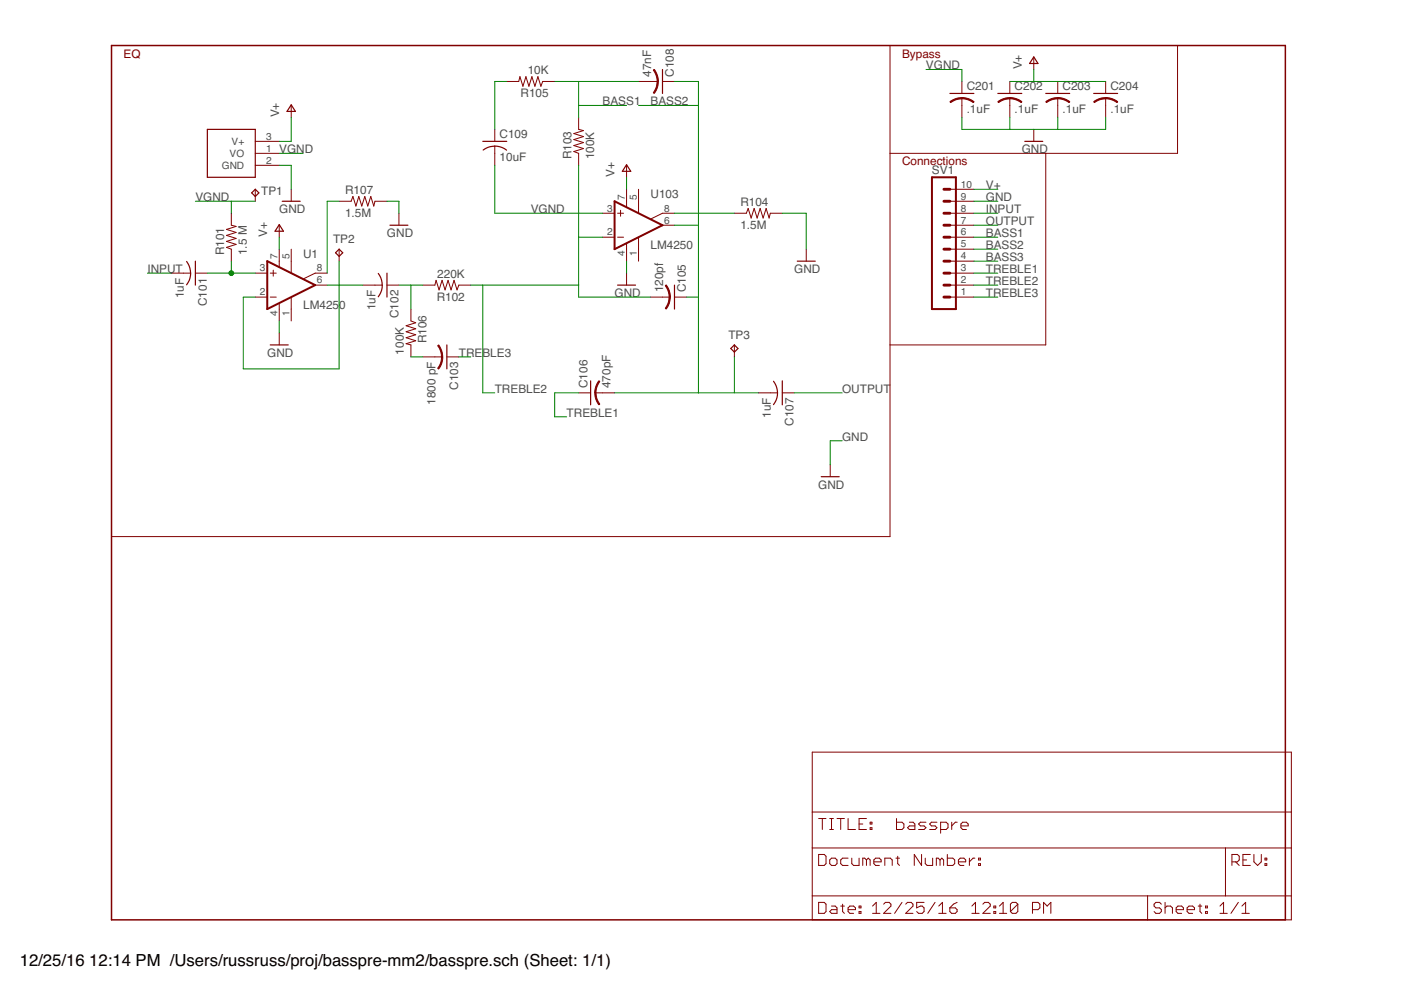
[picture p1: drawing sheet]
<svg xmlns="http://www.w3.org/2000/svg" width="297mm" height="210mm" viewBox="0 0 297 210" stroke-linecap="round" stroke-linejoin="round" font-family="sans-serif">
<g fill="none" stroke="#800000" stroke-width=".21">
<path d="M107.4 17.3h2.6l.2-1 .7 2 .6-2 .6 2 .7-2 .6 2 .6-2 .7 2 .4-1h2.5M135.4 17.3h4M140.5 17.3h2.5M188.7 9.7v104.1h-165.1M203.9 17.3v2.5M214.1 17.3v2.5M219.2 12.2v2.5M224.3 17.3v2.5M234.4 17.3v2.5M249.7 9.7v22.8h-61M54.1 32.5h5.1M54.1 30h5.1"/>
<path d="M54.1 35.1h5.1M61.7 22.4v2.5M104.9 27.4v2.6M104.9 31v4.1M122.7 24.9v2.5l1 .3-2 .6 2 .7-2 .6 2 .6-2 .7 2 .6-2 .6 1 .4v2.6M132.8 35.1v2.5M203.9 20.8v4.1M214.1 20.8v4.1M219.2 27.4v2.6M221.7 32.5v40.6h-33M224.3 20.8v4.1M234.4 20.8v4.1"/>
<path d="M36.3 57.9h4.1M41.4 57.9h2.6M49 45.2v2.6l1.1 .2-2.1 .6 2.1 .7-2.1 .6 2.1 .6-2.1 .7 2.1 .6-2.1 .7 1 .3v2.6M54.1 57.9h2.6M54.1 40.1v2.6M57.3 57.9h1.3M57.9 57.3v1.2M59.2 47.8v2.5M59.2 52.8v3.8M61.7 40.1v2.6M61.7 52.8v5M69.4 57.9h-2.6l-2.5 1.2"/>
<path d="M71.9 52.8v2.6M71.9 42.7h2.5l.4-1 .7 2 .6-2 .6 2 .6-2 .7 2 .6-2 .6 2 .3-1h2.5M84.6 45.2v2.6M127.8 45.2h2.5M127.8 50.3h2.5M130.9 45.2h1.3M130.9 50.3h1.3M131.6 44.6v1.2M132.8 40.1v3.8M132.8 51.6v3.8M132.8 57.9v2.6M135.4 40.1v5"/>
<path d="M135.4 50.4v5M140.5 47.8h2.5M143 45.2h-2.5l-2.5 1.2M155.7 45.2h2.5l.4-1 .7 2 .6-2 .6 2 .7-2 .6 2 .6-2 .7 2 .2-1h2.6M170.9 52.8v2.6M201.4 45.2h5.1M201.4 50.3h5.1M201.4 47.8h5.1M201.4 57.9h5.1M201.4 55.4h5.1M201.4 52.8h5.1M201.4 42.7h5.1"/>
<path d="M201.4 40.1h5.1M54.1 63h2.6M57.3 63h1.3M59.2 64.3v3.8M59.2 70.6v2.5M61.7 63.1v5M66.8 60.5h2.6M77 60.5h4M82 60.5h2.6M87.1 65.5v2.6l1 .3-2 .7 2 .6-2 .6 2 .7-2 .6 2 .6-2 .7 1 .2v2.6M89.7 60.5h2.5l.3-1.1 .6 2.1 .6-2.1 .7 2.1 .6-2.1 .6 2.1 .7-2.1 .6 2.1 .4-1h2.5M89.7 75.7h4"/>
<path d="M94.7 75.7h2.6M137.9 63h4.1M143 63h2.5M155.7 73.1v2.6M201.4 63h5.1M201.4 60.5h5.1M122.7 83.3h2.5M126.2 83.3h4.1M160.8 83.3h4M165.9 83.3h2.5M176 98.5v2.6M172.2 159.5h101.6v35.5h-101.6z"/>
<path d="M172.2 179.8h101.6M172.2 172.2h101.6M173.6 173.5h1.5M174.3 173.5v2.4M175.9 173.5h.8M175.9 175.9h.8M176.3 173.5v2.4M177.5 173.5h1.5M178.2 173.5v2.4M179.8 173.5v2.4h1.6M182.1 174.7h.8M183.7 173.5h-1.6v2.4h1.6"/>
<path d="M184.5 175.5h.4v.4h-.4zM184.5 174.3h.4v.4h-.4zM190.1 173.5v2.4h1.1l.4-.4v-.8l-.4-.4h-1.1M192.8 174.3h.8l.4 .4v1.2h-1.2l-.4-.4 .4-.4h1.2M196.3 174.3h-1.1l-.4 .4 .4 .4h.7l.4 .4-.4 .4h-1.1M198.6 174.3h-1.1l-.4 .4 .4 .4h.8l.3 .4-.3 .4h-1.2M199.4 175.9h1.2l.4-.4v-.8l-.4-.4h-1.2v2.4M201.8 174.3v1.6M202.9 174.3h-.4l-.7 .8M203.7 175.1h1.6v-.4l-.4-.4h-.8l-.4 .4v.8l.4 .4h.8M259.8 179.8v10.1M172.2 189.9h101.6"/>
<path d="M173.6 181.2h1.2l.3 .3v1.6l-.3 .4h-1.2zM173.6 191.3h1.2l.3 .4v1.6l-.3 .4h-1.2zM175.9 182.3l.4-.4h.8l.4 .4v.8l-.4 .4h-.8l-.4-.4zM176.3 192.1h.8l.4 .4v1.2h-1.2l-.4-.4 .4-.4h1.2M178.2 192.1h.8M178.6 191.7v1.6l.4 .4M179.8 192.9h1.6v-.4l-.4-.4h-.8l-.4 .4v.8l.4 .4h.8M179.8 181.9h-1.2l-.4 .4v.8l.4 .4h1.2M180.6 181.9v1.2l.4 .4h1.1v-1.6M182.1 193.3h.4v.4h-.4zM182.1 192.1h.4v.4h-.4zM183.7 182.3l-.4-.4h-.4v1.6"/>
<path d="M183.7 182.3l.4-.4 .4 .4v1.2M183.7 182.3v1.2M185 193.7h1.6M185 192.1l.8-.8v2.4M185.3 182.7h1.5v-.4l-.4-.4h-.7l-.4 .4v.8l.4 .4h.7M187.3 191.7l.4-.4h.8l.4 .4v.4l-1.6 1.6h1.6M187.6 183.5v-1.6h1.2l.4 .4v1.2M189.9 181.9h.8M190.3 181.5v1.6l.4 .4M191.2 191.3l-1.5 2.4M192 191.7l.4-.4h.8l.4 .4v.4l-1.6 1.6h1.6M195.4 181.2v2.3l-1.6-2.3v2.3"/>
<path d="M195.9 191.3h-1.5v1.2l.7-.4h.4l.4 .4v.8l-.4 .4h-.7l-.4-.4M196.2 181.9v1.2l.4 .4h1.1v-1.6M198.2 191.3l-1.5 2.4M199 193.7h1.6M199 192.1l.8-.8v2.4M199.3 182.3l-.4-.4h-.4v1.6M199.3 182.3v1.2M199.3 182.3l.4-.4 .4 .4v1.2M200.9 181.2v2.3h1.1l.4-.4v-.8l-.4-.4h-1.1M201.4 192.5h1.1l.4 .4v.4l-.4 .4h-.7l-.4-.4zM202.9 191.3l-.8 .4-.7 .8M203.2 182.7h1.5v-.4l-.3-.4h-.8l-.4 .4v.8l.4 .4h.8"/>
<path d="M205.5 181.9v1.6M206.1 193.7h1.5M206.1 192.1l.7-.8v2.4M206.7 181.9h-.4l-.8 .8M207.5 183.1h.4v.4h-.4zM207.5 181.9h.4v.4h-.4zM208.4 191.7l.4-.4h.7l.5 .4v.4l-1.6 1.6h1.6M210.7 193.3h.4v.4h-.4zM210.7 192.1h.4v.4h-.4zM211.9 193.7h1.5M211.9 192.1l.8-.8v2.4M215.8 191.7v1.6l-.4 .4h-.8l-.4-.4"/>
<path d="M215.8 191.7l-.4-.4h-.8l-.4 .4v1.6M215.8 191.7l-1.6 1.6M218.9 192.9h1.2l.4-.4v-.8l-.4-.4h-1.2v2.4M221.3 193.7v-2.4l.7 .8 .8-.8v2.4M243.3 189.9v5.1M246.2 191.7l-.3-.4h-.8l-.4 .4v.4l.4 .4h.8l.3 .4v.4l-.3 .4h-.8l-.4-.4M247 192.5l.4-.4h.8l.4 .4v1.2M247 191.3v2.4M249.4 192.9h1.5v-.4l-.4-.4h-.8l-.3 .4v.8l.3 .4h.8M251.7 192.9h1.6v-.4l-.4-.4h-.8l-.4 .4v.8l.4 .4h.8M254 192.1h.8M254.4 191.7v1.6l.4 .4"/>
<path d="M255.6 193.3h.4v.4h-.4zM255.6 192.1h.4v.4h-.4zM258.7 193.7h1.5M258.7 192.1l.7-.8v2.4M261.2 182.7h1.2l.3-.4v-.8l-.3-.3h-1.2v2.3M262 182.7l.7 .8M262.6 191.3l-1.6 2.4M263.3 193.7h1.6M263.3 192.1l.8-.8v2.4M263.5 182.3h.8M265.1 181.2h-1.6v2.3h1.6M265.9 181.2v1.5l.7 .8 .8-.8v-1.5"/>
<path d="M268.2 183.1h.4v.4h-.4zM268.2 181.9h.4v.4h-.4z"/>
</g>
<path d="M23.6 9.7h248.9v185.3h-248.9z" fill="none" stroke="#800000" stroke-width=".32"/>
<g fill="none" stroke="#800000" stroke-width=".25">
<path d="M140.5 14.7v5.1M201.4 19.8h5.1M211.6 19.8h5M219.2 12.1l.9 1.4h-1.8zM221.7 19.8h5.1M231.9 19.8h5.1M44 27.4h10.1v10.2h-10.1zM61.7 22.2l.9 1.4h-1.7zM102.4 30h5M104.9 31l1.6 .3 .9 .5M104.9 31l-1.5 .3-1 .5M132.8 34.9l.9 1.4h-1.7z"/>
<path d="M217.3 30h3.8M39.6 55.4l.5 .9 .3 1.6M40.4 57.9l-.3 1.6-.5 .9M41.4 55.4v5.1M53.4 40.9l.7-.8 .8 .8-.8 .8zM59.2 47.6l.9 1.4h-1.8zM59.8 42.7h3.8M71.1 53.6l.8-.8 .8 .8-.8 .8zM80.2 58a4 4 0 0 1 0 4.9M82 57.9v5.1M82.7 47.8h3.8M169 55.4h3.8"/>
<path d="M57.3 73.1h3.8M94.7 73.1v5.1M130.9 60.5h3.8M143 60.5v5M154.9 73.9l.8-.8 .8 .8-.8 .8zM125.2 80.8v5M164 80.8a4 4 0 0 1 0 5M165.9 80.8v5M174.1 101.1h3.8"/>
</g>
<path d="M197.6 37.6h5.1v27.9h-5.1zM56.7 55.4l10.1 5.1-10.1 5zM130.3 42.7l10.2 5.1-10.2 5z" fill="none" stroke="#800000" stroke-width=".42"/>
<g fill="#800000" stroke="#800000" stroke-width=".21">
<path d="M141.1 60.6l.1-.2 .5 .7 .3 1.1 .1 .8h-.2l-.2-1z" fill-rule="evenodd"/>
<path d="M141.9 63h.2l-.2 1.3-.7 1.2-.1-.1 .6-1.4z" fill-rule="evenodd"/>
<path d="M138.5 14.9l.2-.2 .4 .7 .4 1 .1 .9h-.3l-.3-1.6z" fill-rule="evenodd"/>
<path d="M139.3 17.3h.3l-.1 .8-.4 1-.4 .7-.2-.1 .7-1.4z" fill-rule="evenodd"/>
<path d="M93.6 75.7h.3l-.1 .8-.3 1.1-.5 .7-.2-.2 .7-1.4z" fill-rule="evenodd"/>
<path d="M92.8 73.3l.2-.2 .4 .7 .4 1.1 .1 .8h-.3l-.1-1z" fill-rule="evenodd"/>
<path d="M127 80.7l.2 .2-.7 1.4-.2 1h-.2l.2-1.4z" fill-rule="evenodd"/>
<path d="M126.1 83.3h.3l.1 1 .7 1.4-.2 .1-.7-1.2z" fill-rule="evenodd"/>
<path d="M203.9 20.7l1.4 .2 1.2 .7-.1 .2-1.4-.7-1.1-.2z" fill-rule="evenodd"/>
<path d="M201.4 21.6l1.2-.7 1.3-.2v.3l-1 .1-1.4 .7z" fill-rule="evenodd"/>
<path d="M214.1 20.7l1.4 .2 1.2 .7-.2 .2-1.4-.7-1-.2z" fill-rule="evenodd"/>
<path d="M211.6 21.6l1.2-.7 1.3-.2v.3l-1 .1-1.4 .7z" fill-rule="evenodd"/>
<path d="M224.3 20.7l1.3 .2 1.2 .7-.1 .2-1.4-.7-1-.2z" fill-rule="evenodd"/>
<path d="M221.7 21.6l1.2-.7 1.4-.2v.3l-1.1 .1-1.3 .7z" fill-rule="evenodd"/>
<path d="M234.4 20.7l1.4 .2 1.2 .7-.2 .2-.9-.5-1.5-.4z" fill-rule="evenodd"/>
<path d="M231.9 21.6l1.2-.7 1.3-.2v.3l-1 .1-1.4 .7z" fill-rule="evenodd"/>
</g>
<path d="M200.1 57.9h1.3M200.1 52.8h1.3M200.1 55.4h1.3M200.1 45.2h1.3M200.1 47.8h1.3M200.1 50.3h1.3M200.1 40.1h1.3M200.1 42.7h1.3M200.1 60.5h1.3M200.1 63h1.3" fill="none" stroke="#800000" stroke-width=".61"/>
<g fill="none" stroke="#008000" stroke-width=".21">
<path d="M107.4 17.3h-2.5v10.1M117.6 17.3h17.8M122.7 17.3v7.6M143 17.3h5.1v66M196.3 14.7h7.6v2.6M214.1 17.3h20.3M219.2 14.7v2.6M59.2 35.1h2.5v5M59.2 32.5h5.1M61.7 24.9v5.1h-2.5M104.9 35.1v10.1h22.9M122.7 35.1v27.9h15.2"/>
<path d="M122.7 22.4h10.1M132.8 37.6v2.5M135.4 22.4h12.7M203.9 24.9v2.5h30.5v-2.5M214.1 24.9v2.5M224.3 24.9v2.5M31.3 57.9h5M41.4 42.7h12.7M44 57.9h10.1M49 42.7v2.5M49 55.4v2.5M59.2 50.3v2.5"/>
<path d="M71.9 42.7h-2.5v15.2M71.9 55.4v22.8h-20.3v-15.2h2.5M82 42.7h2.6v2.5M122.7 50.3h5.1M132.8 55.4v2.5M143 45.2h12.7M143 47.8h5.1M165.9 45.2h5v7.6M206.5 45.2h5.1M206.5 42.7h5.1M206.5 40.1h5.1M206.5 57.9h5.1"/>
<path d="M206.5 47.8h5.1M206.5 52.8h5.1M206.5 50.3h5.1M206.5 55.4h5.1M59.2 68.1v2.5M69.4 60.5h7.6M84.6 60.5h5.1M87.1 60.5v5M87.1 75.7h2.6M97.3 75.7h2.5M99.8 60.5h22.9M102.4 60.5v22.8h2.5"/>
<path d="M145.5 63h2.6M155.7 75.7v7.6M206.5 63h5.1M206.5 60.5h5.1M122.7 83.3h-5.1v5.1h2.5M130.3 83.3h30.5M168.4 83.3h10.2M178.6 93.5h-2.6v5"/>
</g>
<circle cx="49" cy="57.9" r=".51" fill="#008000" stroke="#008000" stroke-width=".21"/>
<g font-size="3.5">
<text x="4.2" y="204.7">12/25/16</text>
<text x="18.9" y="204.7">12:14 PM /Users/russruss/proj/basspre-mm2/basspre.sch (Sheet: 1/1)</text>
</g>
<g font-size="2.5" fill="#800000">
<text x="26.2" y="12.2">EQ</text>
<text x="191.2" y="12.2">Bypass</text>
<text x="191.2" y="35">Connections</text>
</g>
<g font-size="2.5" fill="#505050">
<text x="111.9" y="15.8">10K</text>
<text x="138" y="16.3" transform="rotate(-90 138 16.3)">47nF</text>
<text x="142.9" y="16.3" transform="rotate(-90 142.9 16.3)">C108</text>
<text x="196.3" y="14.7">VGND</text>
<text x="216.6" y="14.7" transform="rotate(-90 216.6 14.7)">V+</text>
<text x="110.4" y="20.5">R105</text>
<text x="127.8" y="22.4">BASS1</text>
<text x="137.9" y="22.4">BASS2</text>
<text x="205" y="19.2">C201</text>
<text x="215.1" y="19.2">C202</text>
<text x="225.3" y="19.2">C203</text>
<text x="235.4" y="19.2">C204</text>
<text x="59.2" y="24.9" transform="rotate(-90 59.2 24.9)">V+</text>
<text x="105.9" y="29.3">C109</text>
<text x="205" y="24">.1uF</text>
<text x="215.1" y="24">.1uF</text>
<text x="225.3" y="24">.1uF</text>
<text x="235.4" y="24">.1uF</text>
<text x="59.2" y="32.5">VGND</text>
<text x="105.9" y="34.2">10uF</text>
<text x="121.2" y="33.8" transform="rotate(-90 121.2 33.8)">R103</text>
<text x="126" y="33.8" transform="rotate(-90 126 33.8)">100K</text>
<text x="216.6" y="32.5">GND</text>
<text x="55.4" y="41.4">TP1</text>
<text x="73.2" y="41.2">R107</text>
<text x="130.3" y="37.6" transform="rotate(-90 130.3 37.6)">V+</text>
<text x="197.6" y="36.8">SV1</text>
<text x="209" y="40.1">V+</text>
<text x="41.4" y="42.7">VGND</text>
<text x="59.2" y="45.2">GND</text>
<text x="73.2" y="46">1.5M</text>
<text x="112.5" y="45.2">VGND</text>
<text x="137.9" y="42">U103</text>
<text x="157" y="43.7">R104</text>
<text x="209" y="42.7">GND</text>
<text x="209" y="45.2">INPUT</text>
<text x="209" y="47.7">OUTPUT</text>
<text x="56.7" y="50.3" transform="rotate(-90 56.7 50.3)">V+</text>
<text x="70.6" y="51.6">TP2</text>
<text x="82.1" y="50.3">GND</text>
<text x="137.9" y="52.8">LM4250</text>
<text x="157" y="48.5">1.5M</text>
<text x="209" y="52.8">BASS2</text>
<text x="209" y="50.3">BASS1</text>
<text x="31.3" y="57.9">INPUT</text>
<text x="47.5" y="54.1" transform="rotate(-90 47.5 54.1)">R101</text>
<text x="52.3" y="54.1" transform="rotate(-90 52.3 54.1)">1.5 M</text>
<text x="64.3" y="54.7">U1</text>
<text x="92.7" y="58.9">220K</text>
<text x="168.4" y="57.9">GND</text>
<text x="209" y="57.9">TREBLE1</text>
<text x="209" y="55.4">BASS3</text>
<text x="39" y="63.2" transform="rotate(-90 39 63.2)">1uF</text>
<text x="43.8" y="64.9" transform="rotate(-90 43.8 64.9)">C101</text>
<text x="64.3" y="65.5">LM425</text>
<text x="71.9" y="65.5">0</text>
<text x="79.6" y="65.8" transform="rotate(-90 79.6 65.8)">1uF</text>
<text x="92.6" y="63.7">R102</text>
<text x="130.3" y="63">GND</text>
<text x="140.6" y="62" transform="rotate(-90 140.6 62)">120pf</text>
<text x="145.4" y="62" transform="rotate(-90 145.4 62)">C105</text>
<text x="209" y="60.4">TREBLE2</text>
<text x="209" y="63">TREBLE3</text>
<text x="84.5" y="67.4" transform="rotate(-90 84.5 67.4)">C102</text>
<text x="154.4" y="71.9">TP3</text>
<text x="56.7" y="75.7">GND</text>
<text x="85.6" y="75.2" transform="rotate(-90 85.6 75.2)">100K</text>
<text x="90.4" y="72.8" transform="rotate(-90 90.4 72.8)">R106</text>
<text x="97.3" y="75.7">TREBLE3</text>
<text x="97.2" y="82.7" transform="rotate(-90 97.2 82.7)">C103</text>
<text x="104.9" y="83.3">TREBLE2</text>
<text x="124.6" y="82.3" transform="rotate(-90 124.6 82.3)">C106</text>
<text x="129.4" y="82.3" transform="rotate(-90 129.4 82.3)">470pF</text>
<text x="178.6" y="83.3">OUTPUT</text>
<text x="92.3" y="85.9" transform="rotate(-90 92.3 85.9)">1800 pF</text>
<text x="120.1" y="88.4">TREBLE1</text>
<text x="163.4" y="88.6" transform="rotate(-90 163.4 88.6)">1uF</text>
<text x="168.3" y="90.3" transform="rotate(-90 168.3 90.3)">C107</text>
<text x="178.6" y="93.5">GND</text>
<text x="173.5" y="103.6">GND</text>
</g>
<g font-size="2.1" fill="#505050">
<text x="56.5" y="29.6">3</text>
<text x="47" y="35.8">GND</text>
<text x="48.7" y="33.3">VO</text>
<text x="49.1" y="30.7">V+</text>
<text x="56.5" y="32.2">1</text>
<text x="56.5" y="34.7">2</text>
<text x="203.7" y="39.8">10</text>
<text x="128.8" y="44.9">3</text>
<text x="132.5" y="42.3" transform="rotate(-90 132.5 42.3)">7</text>
<text x="135" y="42.3" transform="rotate(-90 135 42.3)">5</text>
<text x="140.8" y="44.9">8</text>
<text x="140.8" y="47.4">6</text>
<text x="203.7" y="47.4">7</text>
<text x="203.7" y="44.9">8</text>
<text x="203.7" y="42.3">9</text>
<text x="128.8" y="49.9">2</text>
<text x="203.7" y="52.5">5</text>
<text x="203.7" y="49.9">6</text>
<text x="55.1" y="57.5">3</text>
<text x="58.8" y="55" transform="rotate(-90 58.8 55)">7</text>
<text x="61.4" y="55" transform="rotate(-90 61.4 55)">5</text>
<text x="67.2" y="57.5">8</text>
<text x="132.5" y="54.4" transform="rotate(-90 132.5 54.4)">4</text>
<text x="135" y="54.4" transform="rotate(-90 135 54.4)">1</text>
<text x="203.7" y="57.5">3</text>
<text x="203.7" y="55">4</text>
<text x="55.1" y="62.6">2</text>
<text x="67.2" y="60.1">6</text>
<text x="203.7" y="62.6">1</text>
<text x="203.7" y="60.1">2</text>
<text x="58.8" y="67.1" transform="rotate(-90 58.8 67.1)">4</text>
<text x="61.4" y="67.1" transform="rotate(-90 61.4 67.1)">1</text>
</g>
</svg>
